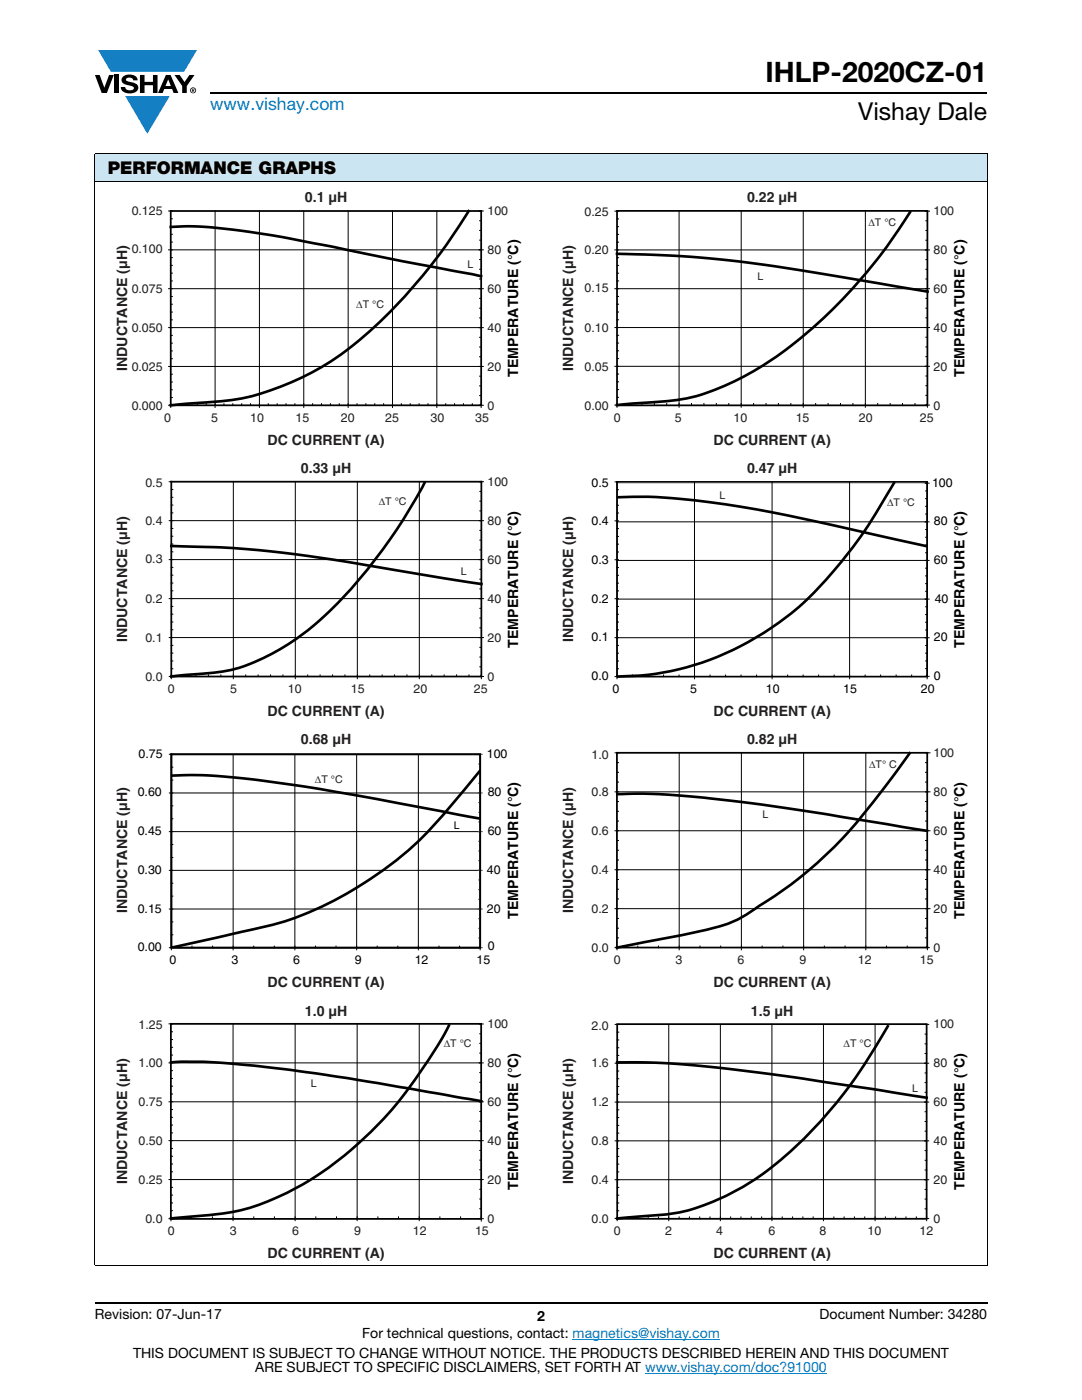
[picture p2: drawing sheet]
<svg xmlns="http://www.w3.org/2000/svg" width="216mm" height="279mm" viewBox="0 0 216 279" stroke-linecap="round" stroke-linejoin="round" font-family="sans-serif">
<g fill="#147fc3">
<path d="M19.6 10h19.7l-2.6 4.3h-1.1h-13.5z"/>
<path d="M25 19.2h8.9l-4.5 7.5z"/>
</g>
<g fill="#000">
<path d="M18.9 15h1l.9 2.5 1-2.5h.9l-1.4 3.6h-1zM22.9 15h.9v3.6h-.9zM24.6 15.3a2.1 2.1 0 0 1 2.8 .3l.1 .4h-.9a.79 .79 0 0 0-.7-.5 .79 .79 0 0 0-.8 .4l.3 .3 1 .2a1.08 1.08 0 0 1 1.2 1 1.08 1.08 0 0 1-1.1 1.2 1.73 1.73 0 0 1-2.4-1.2h.9a.96 .96 0 0 0 .8 .6 .96 .96 0 0 0 .9-.4 1.31 1.31 0 0 0-1.2-.6 1.03 1.03 0 0 1-1.1-.6 1.03 1.03 0 0 1 .2-1.1zM27.9 15h.9v1.3h1.7v-1.3h.9v3.6h-.9v-1.6h-1.7v1.6h-.9zM34.8 15h1.1l.9 1.4 1-1.4h1l-1.5 2.2v1.4h-.9v-1.4z"/>
<path d="M33.6 15.9l.5 1.3h-1.1zM33.1 15l-1.6 3.6h1l.3-.8h1.5l.3 .8h1l-1.6-3.6z"/>
<path d="M38.4 17.8h.2v.2h-.2zM38.3 17.7v.7h.1v-.3l.4 .3-.2-.3 .2-.2-.1-.2z"/>
<path d="M38.1 18a.46 .46 0 0 1 .9 0 .46 .46 0 0 1-.9 0zM37.9 18a.6 .6 0 0 0 1.2 0 .6 .6 0 0 0-1.2 0z"/>
</g>
<path d="M42 18.6h155M18.9 260h178.1" fill="none" stroke="#000" stroke-width=".36"/>
<path d="M114.3 267.3h29.3M128.7 274h36.3" fill="none" stroke="#007ec4" stroke-width=".2"/>
<path d="M18.9 30.7h178.1v5.5h-178.1z" fill="#cce5f3"/>
<path d="M18.9 30.7h178.1M18.9 36.2h178.1M18.9 30.8v221.7M197 30.8v221.7M18.9 252.6h178.1" fill="none" stroke="#000" stroke-width=".2"/>
<path d="M22.9 38h81.2v51.4h-81.2z" fill="#fff"/>
<g fill="none" stroke="#000" stroke-width=".2">
<path d="M33.6 57.6h62.8M33.6 49.9h62.8M33.6 42.1h.8M34.1 59.2h.3M34.1 56.1h.3M34.1 54.5h.3M34.1 53h.3M34.1 51.4h.3M34.1 48.3h.3M34.1 46.8h.3M34.1 45.2h.3M34.1 43.7h.3"/>
<path d="M42.9 42.1v39.2M51.8 42.1v39.2M60.6 42.1v39.2M69.5 42.1v39.2M78.3 42.1v39.2M87.2 42.1v39.2M95.6 42.1h.8M95.7 59.6h.3M95.7 55.7h.3M95.7 53.7h.3M95.7 51.8h.3M95.7 47.9h.3"/>
<path d="M95.7 46h.3M95.7 44h.3M33.6 73.1h62.8M33.6 65.4h62.8M34.1 79.3h.3M34.1 77.8h.3M34.1 76.2h.3M34.1 74.7h.3M34.1 71.6h.3M34.1 70h.3M34.1 68.5h.3M34.1 66.9h.3"/>
<path d="M34.1 63.8h.3M34.1 62.3h.3M34.1 60.7h.3M95.7 79h.3M95.7 77h.3M95.7 75.1h.3M95.7 71.2h.3M95.7 69.3h.3M95.7 67.3h.3M95.7 63.4h.3M95.7 61.5h.3M33.6 80.9h.5"/>
<path d="M34.1 80.9h.3M34.1 80.6v.7M35.8 80.6v.3M37.6 80.6v.3M39.4 80.6v.3M41.1 80.6v.3M44.7 80.6v.3M46.5 80.6v.3M48.2 80.6v.3M50 80.6v.3M53.5 80.6v.3M55.3 80.6v.3"/>
<path d="M57.1 80.6v.3M58.8 80.6v.3M62.4 80.6v.3M64.2 80.6v.3M65.9 80.6v.3M67.7 80.6v.3M71.2 80.6v.3M73 80.6v.3M74.8 80.6v.3M76.5 80.6v.3M80.1 80.6v.3M81.9 80.6v.3"/>
<path d="M83.6 80.6v.3M85.4 80.6v.3M88.9 80.6v.3M90.7 80.6v.3M92.5 80.6v.3M94.2 80.6v.3M95.6 80.9h.8M96 80.6v.7"/>
</g>
<path d="M34.1 42.1h61.9v38.8h-61.9z" fill="none" stroke="#000" stroke-width=".35"/>
<path d="M34.1 45.3a73.7 73.7 0 0 1 17.7 1.3l14.1 2.6 14.2 2.9 15.9 3M93.5 42.1a105.5 105.5 0 0 1-24.6 28 53.8 53.8 0 0 1-22.6 9.7l-12.2 1.1" fill="none" stroke="#000" stroke-width=".53"/>
<path d="M112 38h81.1v51.4h-81.1z" fill="#fff"/>
<g fill="none" stroke="#000" stroke-width=".2">
<path d="M123.1 59.2h.3M123.1 56.1h.3M123.1 54.5h.3M123.1 53h.3M123.1 51.4h.3M123.1 48.3h.3M123.1 46.8h.3M123.1 45.2h.3M123.1 43.7h.3M123.4 42.1h-.7M135.5 42.1v39.2M147.9 42.1v39.2"/>
<path d="M160.3 42.1v39.2M172.7 42.1v39.2M184.6 42.1h.9M184.7 59.5h.4M184.7 55.7h.4M184.7 53.7h.4M184.7 51.8h.4M184.7 47.9h.4M184.7 46h.4M184.7 44.1h.4M185.5 57.6h-62.8M185.5 49.9h-62.8"/>
<path d="M123.1 79.3h.3M123.1 77.7h.3M123.1 76.2h.3M123.1 74.7h.3M123.1 73.1h.3M123.1 71.6h.3M123.1 70h.3M123.1 68.5h.3M123.1 66.9h.3M123.1 63.8h.3M123.1 62.3h.3M123.1 60.7h.3"/>
<path d="M184.6 73.1h.9M184.7 78.9h.4M184.7 77h.4M184.7 75h.4M184.7 71.2h.4M184.7 69.2h.4M184.7 67.3h.4M184.7 63.4h.4M184.7 61.5h.4M185.1 73.1h-62.4M185.5 65.4h-62.8M123.1 80.5v.8"/>
<path d="M123.4 80.8h-.7M125.6 80.5v.3M128.1 80.5v.3M130.6 80.5v.3M133 80.5v.3M138 80.5v.3M140.5 80.5v.3M142.9 80.5v.3M145.4 80.5v.3M150.4 80.5v.3M152.9 80.5v.3M155.3 80.5v.3"/>
<path d="M157.8 80.5v.3M162.8 80.5v.3M165.2 80.5v.3M167.7 80.5v.3M170.2 80.5v.3M175.1 80.5v.3M177.6 80.5v.3M180.1 80.5v.3M182.6 80.5v.3M184.6 80.8h.9M185.1 80.5v.8"/>
</g>
<path d="M123.1 42.1h62v38.8h-62z" fill="none" stroke="#000" stroke-width=".35"/>
<path d="M123.1 50.7a236 236 0 0 1 40.9 3.9l21.1 3.6M181.6 42.3a99.4 99.4 0 0 1-29.3 30.6 48 48 0 0 1-16.3 6.8l-3.9 .4-9 .7" fill="none" stroke="#000" stroke-width=".53"/>
<path d="M22.9 92.1h81.2v51.4h-81.2z" fill="#fff"/>
<g fill="none" stroke="#000" stroke-width=".2">
<path d="M33.8 96.1h.7M34.2 99.2h.3M34.2 97.7h.3M46.6 96.1v39.3M58.9 96.1v39.3M71.3 96.1v39.3M83.7 96.1v39.3M95.6 96.1h.9M95.7 98.1h.4M34.2 117.9h.3M34.2 116.4h.3M34.2 114.8h.3"/>
<path d="M34.2 113.2h.3M34.2 110.1h.3M34.2 108.6h.3M34.2 107h.3M34.2 105.5h.3M34.2 102.4h.3M34.2 100.8h.3M95.7 117.5h.4M95.7 115.6h.4M95.7 113.6h.4M95.7 109.7h.4M95.7 107.8h.4"/>
<path d="M95.7 105.9h.4M95.7 102h.4M95.7 100h.4M96.5 119.5h-62.7M96.5 111.7h-62.7M96.5 103.9h-62.7M34.2 133.5h.3M34.2 131.9h.3M34.2 130.4h.3M34.2 128.8h.3M34.2 125.7h.3M34.2 124.1h.3"/>
<path d="M34.2 122.6h.3M34.2 121h.3M34.2 134.7v.7M34.5 135h-.7M36.7 134.7v.3M39.1 134.7v.3M41.6 134.7v.3M44.1 134.7v.3M49 134.7v.3M51.5 134.7v.3M54 134.7v.3M56.5 134.7v.3"/>
<path d="M61.4 134.7v.3M63.9 134.7v.3M66.4 134.7v.3M68.8 134.7v.3M73.8 134.7v.3M76.3 134.7v.3M78.7 134.7v.3M81.2 134.7v.3M86.2 134.7v.3M88.6 134.7v.3M91.1 134.7v.3M93.6 134.7v.3"/>
<path d="M95.6 135h.9M95.7 133.1h.4M95.7 131.1h.4M95.7 129.2h.4M95.7 125.3h.4M95.7 123.4h.4M95.7 121.4h.4M96 134.7v.7M96.5 127.2h-62.7"/>
</g>
<path d="M34.2 96.1h61.9v38.9h-61.9z" fill="none" stroke="#000" stroke-width=".35"/>
<path d="M84.7 96.3a103.2 103.2 0 0 1-21.8 28.2 44.2 44.2 0 0 1-16.5 9.1 123.5 123.5 0 0 1-12.2 1.4M34.2 109a221 221 0 0 1 39.6 3.9l22.3 3.7" fill="none" stroke="#000" stroke-width=".53"/>
<path d="M112 92.1h81.1v51.4h-81.1z" fill="#fff"/>
<g fill="none" stroke="#000" stroke-width=".2">
<path d="M122.7 96.2h.7M123.1 96.2v38.8h.3M123.1 99.3h.3M123.1 97.7h.3M138.6 96.2v39.3M154.1 96.2v39.3M169.5 96.2v38.8M184.6 96.4h.8M184.7 99.5h.3M184.7 98h.3M185 96.4v38.6M123.1 119.6h62.3"/>
<path d="M123.1 111.8h62.3M123.1 104.1h62.3M123.1 117.9h.3M123.1 116.4h.3M123.1 114.8h.3M123.1 113.3h.3M123.1 110.2h.3M123.1 108.6h.3M123.1 107.1h.3M123.1 105.5h.3M123.1 102.4h.3M123.1 100.8h.3"/>
<path d="M123.4 119.5h-.7M123.4 111.7h-.7M123.4 103.9h-.7M184.7 118h.3M184.7 116.5h.3M184.7 114.9h.3M184.7 113.4h.3M184.7 110.3h.3M184.7 108.8h.3M184.7 107.2h.3M184.7 105.7h.3M184.7 102.6h.3"/>
<path d="M184.7 101.1h.3M122.7 127.3h62.7M122.7 135h62.3M123.1 133.5h.3M123.1 131.9h.3M123.1 130.4h.3M123.1 128.8h.3M123.1 125.7h.3M123.1 124.1h.3M123.1 122.6h.3M123.1 121h.3M123.1 134.7v.8"/>
<path d="M126.2 134.7v.3M129.3 134.7v.3M132.4 134.7v.3M135.5 134.7v.3M141.7 134.7v.3M144.8 134.7v.3M147.9 134.7v.3M151 134.7v.3M157.2 134.7v.3M160.3 134.7v.3M163.3 134.7v.3M166.4 134.7v.3"/>
<path d="M169.5 134.7v.8M172.6 134.7v.3M175.7 134.7v.3M178.8 134.7v.3M181.9 134.7v.3M184.6 135h.8M184.7 130.4h.3M184.7 128.8h.3M184.7 124.2h.3M184.7 133.4h.3M184.7 131.9h.3M184.7 125.7h.3"/>
<path d="M184.7 122.6h.3M184.7 121.1h.3M185 134.7v.8"/>
</g>
<path d="M123.1 96.4h61.9M185 96.2v38.8" fill="none" stroke="#c0bfbf" stroke-width=".2"/>
<path d="M123.1 96.2h61.9v38.8h-61.9z" fill="none" stroke="#000" stroke-width=".33"/>
<path d="M123.1 99.2a120.2 120.2 0 0 1 25.6 2.1l12.3 2.4 24 5.3M178.5 96.2a102.6 102.6 0 0 1-12.2 17.8 57 57 0 0 1-39.3 20.9l-3.9 .1" fill="none" stroke="#000" stroke-width=".53"/>
<path d="M22.9 146.2h81.2v51.4h-81.2z" fill="#fff"/>
<g fill="none" stroke="#000" stroke-width=".2">
<path d="M34.2 150.5v38.6h.3M34.2 155.7h.3M34.2 153.1h.3M34.5 150.5h-.7M46.5 150.5v39.1M58.8 150.5v39.1M71.2 150.5v39.1M83.5 150.5v39.1M95.8 158.3h-62M34.2 178.8h.3M34.2 176.3h.3M34.2 171.1h.3"/>
<path d="M34.2 168.5h.3M34.2 163.4h.3M34.2 160.8h.3M95.8 173.7h-62M95.8 166h-62M33.8 189.1h62M34.2 186.6h.3M34.2 184h.3M34.2 188.8v.8M38.3 188.8v.3M42.4 188.8v.3M50.6 188.8v.3"/>
<path d="M54.7 188.8v.3M63 188.8v.3M67.1 188.8v.3M75.3 188.8v.3M79.4 188.8v.3M87.6 188.8v.3M91.7 188.8v.3M95.8 188.8v.8M95.8 181.4h-62"/>
</g>
<path d="M34.2 150.5h61.6v38.6" fill="none" stroke="#c9c9c9" stroke-width=".2"/>
<path d="M34.2 150.5h61.6v38.6h-61.6z" fill="none" stroke="#000" stroke-width=".33"/>
<path d="M34.2 154.8a98.2 98.2 0 0 1 20.5 1.3 726.5 726.5 0 0 1 39 6.9l2.1 .4M95.7 153.9a144.5 144.5 0 0 1-13.9 15.5 72.1 72.1 0 0 1-27.7 15.2l-19.9 4.5" fill="none" stroke="#000" stroke-width=".53"/>
<g fill="none" stroke="#4e4e4e" stroke-width=".2">
<path d="M95.4 158.3h.8M95.4 150.5h.8M95.5 156.3h.3M95.5 154.4h.3M95.5 152.5h.3M95.8 150.5v38.6M95.4 173.7h.8M95.4 166h.8M95.5 179.5h.3M95.5 177.5h.3M95.5 175.6h.3M95.5 171.8h.3"/>
<path d="M95.5 169.8h.3M95.5 167.9h.3M95.5 164.1h.3M95.5 162.1h.3M95.5 160.2h.3M95.4 189.1h.8M95.4 181.4h.8M95.5 187.2h.3M95.5 185.3h.3M95.5 183.3h.3"/>
</g>
<path d="M34.2 150.5h61.6v38.6h-61.6z" fill="none" stroke="#000" stroke-width=".35"/>
<path d="M112 146.2h81.1v51.4h-81.1z" fill="#fff"/>
<g fill="none" stroke="#000" stroke-width=".2">
<path d="M122.7 150.2l.7 .1M123.1 160h.3M123.1 156.1h.3M123.1 154.1h.3M123.1 152.2h.3M135.5 150.2v39.4M147.9 150.2v39.4M160.4 150.2v39.4M172.8 150.2v39.4M184.7 160h.3M184.7 156.1h.3M184.7 154.1h.3"/>
<path d="M184.7 152.2h.3M185.6 158h-62.9M185.6 150.2h-.8M123.1 179.4h.3M123.1 177.5h.3M123.1 175.5h.3M123.1 171.6h.3M123.1 169.7h.3M123.1 167.7h.3M123.1 163.9h.3M123.1 161.9h.3M184.7 179.4h.3"/>
<path d="M184.7 177.5h.3M184.7 175.5h.3M184.7 169.7h.3M184.7 167.7h.3M184.7 163.9h.3M184.7 161.9h.3M184.7 171.6h.3M185.6 173.6h-62.9M185.6 165.8h-62.9M123.1 187.2h.3M123.1 185.2h.3M123.1 183.3h.3"/>
<path d="M123.1 188.8v.8M123.4 189.1h-.7M127.3 188.8v.3M131.4 188.8v.3M139.7 188.8v.3M143.8 188.8v.3M152.1 188.8v.3M156.2 188.8v.3M164.5 188.8v.3M168.6 188.8v.3M176.9 188.8v.3M181 188.8v.3"/>
<path d="M184.7 187.2h.3M184.7 185.2h.3M184.7 183.3h.3M184.7 189.1h.7M185 189.1v.4M185.1 188.9v.3M185.6 181.3h-62.9"/>
</g>
<path d="M123.2 158.5a123.2 123.2 0 0 1 22.7 1.3 885.5 885.5 0 0 1 39.1 6M181.5 150.3a137.7 137.7 0 0 1-16.7 20.4 93.8 93.8 0 0 1-17.9 13 62.5 62.5 0 0 1-13.3 3.4l-10.5 2" fill="none" stroke="#000" stroke-width=".53"/>
<path d="M123.1 150.2h61.9v38.9h-61.9z" fill="none" stroke="#000" stroke-width=".35"/>
<path d="M22.9 200.2h81.2v51.5h-81.2z" fill="#fff"/>
<g fill="none" stroke="#000" stroke-width=".2">
<path d="M33.7 219.9h62.7M33.7 212.1h62.7M33.7 204.3h.4M34.1 218.3h.3M34.1 216.8h.3M34.1 215.2h.3M34.1 213.7h.3M34.1 210.6h.3M34.1 209h.3M34.1 207.5h.3M34.1 205.9h.3M34.1 204.4h.3"/>
<path d="M46.5 204.4v39.2M58.9 204.4v39.2M71.3 204.4v39.2M83.7 204.4v39.2M95.6 204.4h.8M95.7 217.9h.3M95.7 216h.3M95.7 214.1h.3M95.7 210.2h.3M95.7 208.2h.3M95.7 206.3h.3M33.7 235.4h62.7"/>
<path d="M33.7 227.6h62.7M34.1 238.5h.3M34.1 237h.3M34.1 233.9h.3M34.1 232.3h.3M34.1 230.8h.3M34.1 229.2h.3M34.1 226.1h.3M34.1 224.5h.3M34.1 223h.3M34.1 221.4h.3M95.7 239.3h.3"/>
<path d="M95.7 237.3h.3M95.7 233.5h.3M95.7 231.5h.3M95.7 229.6h.3M95.7 225.7h.3M95.7 223.8h.3M95.7 221.8h.3M34.1 241.6h.3M34.1 240.1h.3M34.1 242.9v.7M34.4 243.2h-.7M38.3 242.9v.3"/>
<path d="M42.4 242.9v.3M50.6 242.9v.3M54.8 242.9v.3M63 242.9v.3M67.1 242.9v.3M75.4 242.9v.3M79.5 242.9v.3M87.8 242.9v.3M91.9 242.9v.3M95.6 243.2h.8M95.7 241.2h.3M96 242.9v.3h-.3"/>
<path d="M96 243.3v.4"/>
</g>
<path d="M34.1 212a95.6 95.6 0 0 1 18.6 .9l16.5 2.2 26.8 4.7M89.6 204.7a84.4 84.4 0 0 1-21.4 26.3 53.1 53.1 0 0 1-21.7 10.9l-3.9 .5-8.5 .8" fill="none" stroke="#000" stroke-width=".53"/>
<path d="M34.1 204.3h61.9v39h-61.9z" fill="none" stroke="#000" stroke-width=".35"/>
<path d="M112 200.2h81.1v51.5h-81.1z" fill="#fff"/>
<g fill="none" stroke="#000" stroke-width=".2">
<path d="M123.2 218.4h.3M123.2 216.8h.3M123.2 215.3h.3M123.2 213.7h.3M123.2 210.6h.3M123.2 209.1h.3M123.2 207.5h.3M123.2 206h.3M123.5 204.4h-.8M133.4 204.4v39.2M143.7 204.4v39.2M154 204.4v39.2"/>
<path d="M164.3 204.4v39.2M174.6 204.4v39.2M184.5 204.4h.8M184.6 218h.3M184.6 216.1h.3M184.6 214.1h.3M184.6 210.3h.3M184.6 208.3h.3M184.6 206.4h.3M185.3 219.9h-62.6M185.3 212.2h-62.6M123.2 238.5h.3"/>
<path d="M123.2 237h.3M123.2 233.9h.3M123.2 232.3h.3M123.2 230.8h.3M123.2 229.2h.3M123.2 226.1h.3M123.2 224.6h.3M123.2 223h.3M123.2 221.5h.3M184.6 239.3h.3M184.6 237.4h.3M184.6 233.5h.3"/>
<path d="M184.6 231.6h.3M184.6 229.6h.3M184.6 225.8h.3M184.6 223.8h.3M184.6 221.9h.3M185.3 235.4h-62.6M185.3 227.7h-62.6M123.2 241.6h.3M123.2 240.1h.3M123.2 242.9v.7M123.5 243.2h-.8M125.2 242.9v.3"/>
<path d="M127.3 242.9v.3M129.3 242.9v.3M131.4 242.9v.3M135.5 242.9v.3M137.6 242.9v.3M139.6 242.9v.3M141.7 242.9v.3M143.7 242.9v.3M145.8 242.9v.3M147.9 242.9v.3M149.9 242.9v.3M152 242.9v.3"/>
<path d="M156.1 242.9v.3M158.1 242.9v.3M160.2 242.9v.3M162.3 242.9v.3M166.4 242.9v.3M168.4 242.9v.3M170.5 242.9v.3M172.5 242.9v.3M176.7 242.9v.3M178.7 242.9v.3M180.8 242.9v.3M182.8 242.9v.3"/>
<path d="M184.5 243.2h.8M184.6 241.2h.3M184.9 242.9v.7"/>
</g>
<path d="M123.2 204.4h61.7v38.8h-61.7z" fill="none" stroke="#000" stroke-width=".35"/>
<path d="M123.2 212a170.1 170.1 0 0 1 28.3 2.1l7.7 1 25.7 4M177.1 204.8a92.9 92.9 0 0 1-24 28.9 46.4 46.4 0 0 1-18.4 8.4l-11.5 1.1" fill="none" stroke="#000" stroke-width=".53"/>
<text font-size="5.6" x="152.8" y="16.4">IHLP-2020CZ-01</text>
<text font-size="4.9" x="171.3" y="24">Vishay Dale</text>
<text font-size="3.5" fill="#007ec4" x="42" y="21.9">www.vishay.com</text>
<text font-size="3.5" x="21.5" y="34.8">PERFORMANCE GRAPHS</text>
<g font-size="2.8" fill="#231f20">
<text x="60.8" y="40.4">0.1 µH</text>
<text x="149.1" y="40.4">0.22 µH</text>
<text x="25.4" y="74.1" transform="rotate(-90 25.4 74.1)">INDUCTANCE (µH)</text>
<text x="114.4" y="74.1" transform="rotate(-90 114.4 74.1)">INDUCTANCE (µH)</text>
<text x="53.4" y="88.8">DC CURRENT (A)</text>
<text x="142.4" y="88.8">DC CURRENT (A)</text>
<text x="60.1" y="94.5">0.33 µH</text>
<text x="149.1" y="94.5">0.47 µH</text>
<text x="25.4" y="128.1" transform="rotate(-90 25.4 128.1)">INDUCTANCE (µH)</text>
<text x="114.4" y="128.1" transform="rotate(-90 114.4 128.1)">INDUCTANCE (µH)</text>
<text x="53.4" y="142.8">DC CURRENT (A)</text>
<text x="142.4" y="142.8">DC CURRENT (A)</text>
<text x="60.1" y="148.6">0.68 µH</text>
<text x="149.1" y="148.6">0.82 µH</text>
<text x="25.4" y="182.2" transform="rotate(-90 25.4 182.2)">INDUCTANCE (µH)</text>
<text x="114.4" y="182.2" transform="rotate(-90 114.4 182.2)">INDUCTANCE (µH)</text>
<text x="53.4" y="196.9">DC CURRENT (A)</text>
<text x="142.4" y="196.9">DC CURRENT (A)</text>
<text x="60.8" y="202.7">1.0 µH</text>
<text x="149.8" y="202.7">1.5 µH</text>
<text x="25.4" y="236.3" transform="rotate(-90 25.4 236.3)">INDUCTANCE (µH)</text>
<text x="114.4" y="236.3" transform="rotate(-90 114.4 236.3)">INDUCTANCE (µH)</text>
<text x="53.4" y="251">DC CURRENT (A)</text>
<text x="142.4" y="251">DC CURRENT (A)</text>
</g>
<g font-size="2.8">
<text x="103.4" y="75.2" transform="rotate(-90 103.4 75.2)">TEMPERATURE (°C)</text>
<text x="192.4" y="75.2" transform="rotate(-90 192.4 75.2)">TEMPERATURE (°C)</text>
<text x="103.4" y="129.3" transform="rotate(-90 103.4 129.3)">TEMPERATURE (°C)</text>
<text x="192.4" y="129.3" transform="rotate(-90 192.4 129.3)">TEMPERATURE (°C)</text>
<text x="103.4" y="183.3" transform="rotate(-90 103.4 183.3)">TEMPERATURE (°C)</text>
<text x="192.4" y="183.3" transform="rotate(-90 192.4 183.3)">TEMPERATURE (°C)</text>
<text x="103.4" y="237.4" transform="rotate(-90 103.4 237.4)">TEMPERATURE (°C)</text>
<text x="192.4" y="237.4" transform="rotate(-90 192.4 237.4)">TEMPERATURE (°C)</text>
<text x="18.9" y="263.3">Revision: 07-Jun-17</text>
<text x="107.2" y="263.6">2</text>
<text x="163.6" y="263.3">Document Number: 34280</text>
<text x="72.3" y="267.1">For technical questions, contact: magnetics@vishay.com</text>
<text x="26.5" y="271">THIS DOCUMENT IS SUBJECT TO CHANGE WITHOUT NOTICE. THE PRODUCTS DESCRIBED HEREIN AND THIS DOCUMENT</text>
<text x="50.9" y="273.8">ARE SUBJECT TO SPECIFIC DISCLAIMERS, SET FORTH AT www.vishay.com/doc?91000</text>
</g>
<g font-size="2.5" fill="#231f20">
<text x="26.3" y="43">0.125</text>
<text x="97.3" y="42.9">100</text>
<text x="116.7" y="43.1">0.25</text>
<text x="186.3" y="42.9">100</text>
<text x="26.3" y="50.5">0.100</text>
<text x="97.3" y="50.7">80</text>
<text x="116.7" y="50.7">0.20</text>
<text x="186.3" y="50.7">80</text>
<text x="26.3" y="58.5">0.075</text>
<text x="97.3" y="58.4">60</text>
<text x="116.7" y="58.3">0.15</text>
<text x="186.3" y="58.4">60</text>
<text x="26.3" y="66.3">0.050</text>
<text x="97.3" y="66.2">40</text>
<text x="116.7" y="66.3">0.10</text>
<text x="186.3" y="66.2">40</text>
<text x="26.3" y="74.1">0.025</text>
<text x="97.3" y="74">20</text>
<text x="116.7" y="74.1">0.05</text>
<text x="186.3" y="74">20</text>
<text x="26.3" y="81.7">0.000</text>
<text x="97.3" y="81.7">0</text>
<text x="116.7" y="81.7">0.00</text>
<text x="186.3" y="81.7">0</text>
<text x="32.8" y="84.2">0</text>
<text x="42.1" y="84.2">5</text>
<text x="49.9" y="84.2">10</text>
<text x="59" y="84.2">15</text>
<text x="68" y="84.2">20</text>
<text x="76.9" y="84.2">25</text>
<text x="85.9" y="84.2">30</text>
<text x="94.8" y="84.2">35</text>
<text x="122.5" y="84.1">0</text>
<text x="134.7" y="84.1">5</text>
<text x="146.4" y="84.1">10</text>
<text x="158.8" y="84.1">15</text>
<text x="171.4" y="84.1">20</text>
<text x="183.6" y="84.1">25</text>
<text x="29" y="97.2">0.5</text>
<text x="97.3" y="97">100</text>
<text x="29" y="104.8">0.4</text>
<text x="97.3" y="104.7">80</text>
<text x="29" y="112.4">0.3</text>
<text x="97.3" y="112.5">60</text>
<text x="29" y="120.4">0.2</text>
<text x="97.3" y="120.3">40</text>
<text x="29" y="128.2">0.1</text>
<text x="97.3" y="128.1">20</text>
<text x="29" y="135.8">0.0</text>
<text x="97.3" y="135.8">0</text>
<text x="33.5" y="138.2">0</text>
<text x="45.9" y="138.2">5</text>
<text x="57.4" y="138.2">10</text>
<text x="70" y="138.2">15</text>
<text x="82.5" y="138.2">20</text>
<text x="94.6" y="138.2">25</text>
<text x="118" y="151.4">1.0</text>
<text x="186.3" y="151.1">100</text>
<text x="118" y="158.8">0.8</text>
<text x="186.3" y="158.8">80</text>
<text x="118" y="166.6">0.6</text>
<text x="186.3" y="166.6">60</text>
<text x="118" y="174.4">0.4</text>
<text x="186.3" y="174.4">40</text>
<text x="118" y="182.2">0.2</text>
<text x="186.3" y="182.2">20</text>
<text x="118" y="189.9">0.0</text>
<text x="186.3" y="189.9">0</text>
<text x="122.5" y="192.3">0</text>
<text x="134.8" y="192.3">3</text>
<text x="147.2" y="192.3">6</text>
<text x="159.5" y="192.3">9</text>
<text x="171.2" y="192.3">12</text>
<text x="183.6" y="192.3">15</text>
<text x="27.6" y="205.4">1.25</text>
<text x="97.3" y="205.1">100</text>
<text x="118" y="205.5">2.0</text>
<text x="186.3" y="205.1">100</text>
<text x="27.6" y="212.9">1.00</text>
<text x="97.3" y="212.9">80</text>
<text x="118" y="212.9">1.6</text>
<text x="186.3" y="212.9">80</text>
<text x="27.6" y="220.7">0.75</text>
<text x="97.3" y="220.7">60</text>
<text x="118" y="220.7">1.2</text>
<text x="186.3" y="220.7">60</text>
<text x="27.6" y="228.5">0.50</text>
<text x="97.3" y="228.5">40</text>
<text x="118" y="228.5">0.8</text>
<text x="186.3" y="228.5">40</text>
<text x="27.6" y="236.2">0.25</text>
<text x="97.3" y="236.2">20</text>
<text x="118" y="236.2">0.4</text>
<text x="186.3" y="236.2">20</text>
<text x="29" y="244">0.0</text>
<text x="97.3" y="244">0</text>
<text x="118" y="244">0.0</text>
<text x="186.3" y="244">0</text>
<text x="33.5" y="246.4">0</text>
<text x="45.9" y="246.4">3</text>
<text x="58.3" y="246.4">6</text>
<text x="70.7" y="246.4">9</text>
<text x="82.4" y="246.4">12</text>
<text x="94.8" y="246.4">15</text>
<text x="122.5" y="246.4">0</text>
<text x="132.7" y="246.4">2</text>
<text x="142.9" y="246.4">4</text>
<text x="153.3" y="246.4">6</text>
<text x="163.5" y="246.4">8</text>
<text x="173.1" y="246.4">10</text>
<text x="183.5" y="246.4">12</text>
</g>
<g font-size="2.5">
<text x="118" y="97.1">0.5</text>
<text x="186" y="97.1">100</text>
<text x="118" y="104.8">0.4</text>
<text x="186.3" y="104.8">80</text>
<text x="118" y="112.5">0.3</text>
<text x="186.3" y="112.5">60</text>
<text x="118" y="120.3">0.2</text>
<text x="186.5" y="120.3">40</text>
<text x="118" y="128">0.1</text>
<text x="186.3" y="128">20</text>
<text x="118" y="135.7">0.0</text>
<text x="186.3" y="135.7">0</text>
<text x="122.2" y="138.2">0</text>
<text x="137.7" y="138.2">5</text>
<text x="152.8" y="138.2">10</text>
<text x="168.3" y="138.2">15</text>
<text x="183.7" y="138.2">20</text>
<text x="27.7" y="151.2">0.75</text>
<text x="97.1" y="151.2">100</text>
<text x="27.5" y="159">0.60</text>
<text x="97.3" y="159">80</text>
<text x="27.5" y="166.7">0.45</text>
<text x="97.3" y="166.7">60</text>
<text x="27.5" y="174.4">0.30</text>
<text x="97.1" y="174.4">40</text>
<text x="27.5" y="182.1">0.15</text>
<text x="97.1" y="182.1">20</text>
<text x="27.5" y="189.8">0.00</text>
<text x="97.3" y="189.7">0</text>
<text x="33.8" y="192.4">0</text>
<text x="46.2" y="192.4">3</text>
<text x="58.5" y="192.4">6</text>
<text x="70.8" y="192.4">9</text>
<text x="82.7" y="192.4">12</text>
<text x="95.1" y="192.4">15</text>
</g>
<g font-size="2.1" fill="#231f20">
<text x="173.3" y="45.1">ΔT °C</text>
<text x="93.3" y="53.6">L</text>
<text x="151.2" y="55.9">L</text>
<text x="71.1" y="61.6">ΔT °C</text>
<text x="75.6" y="100.9">ΔT °C</text>
<text x="143.6" y="99.5">L</text>
<text x="177" y="101.1">ΔT °C</text>
<text x="91.9" y="114.8">L</text>
<text x="173.4" y="153.3">ΔT° C</text>
<text x="62.8" y="156.3">ΔT °C</text>
<text x="152.1" y="163.2">L</text>
<text x="88.6" y="208.9">ΔT °C</text>
<text x="168.3" y="208.9">ΔT °C</text>
<text x="62" y="216.9">L</text>
<text x="182" y="218">L</text>
</g>
<text font-size="2.1" fill="#050504" x="90.5" y="165.4">L</text>
</svg>
